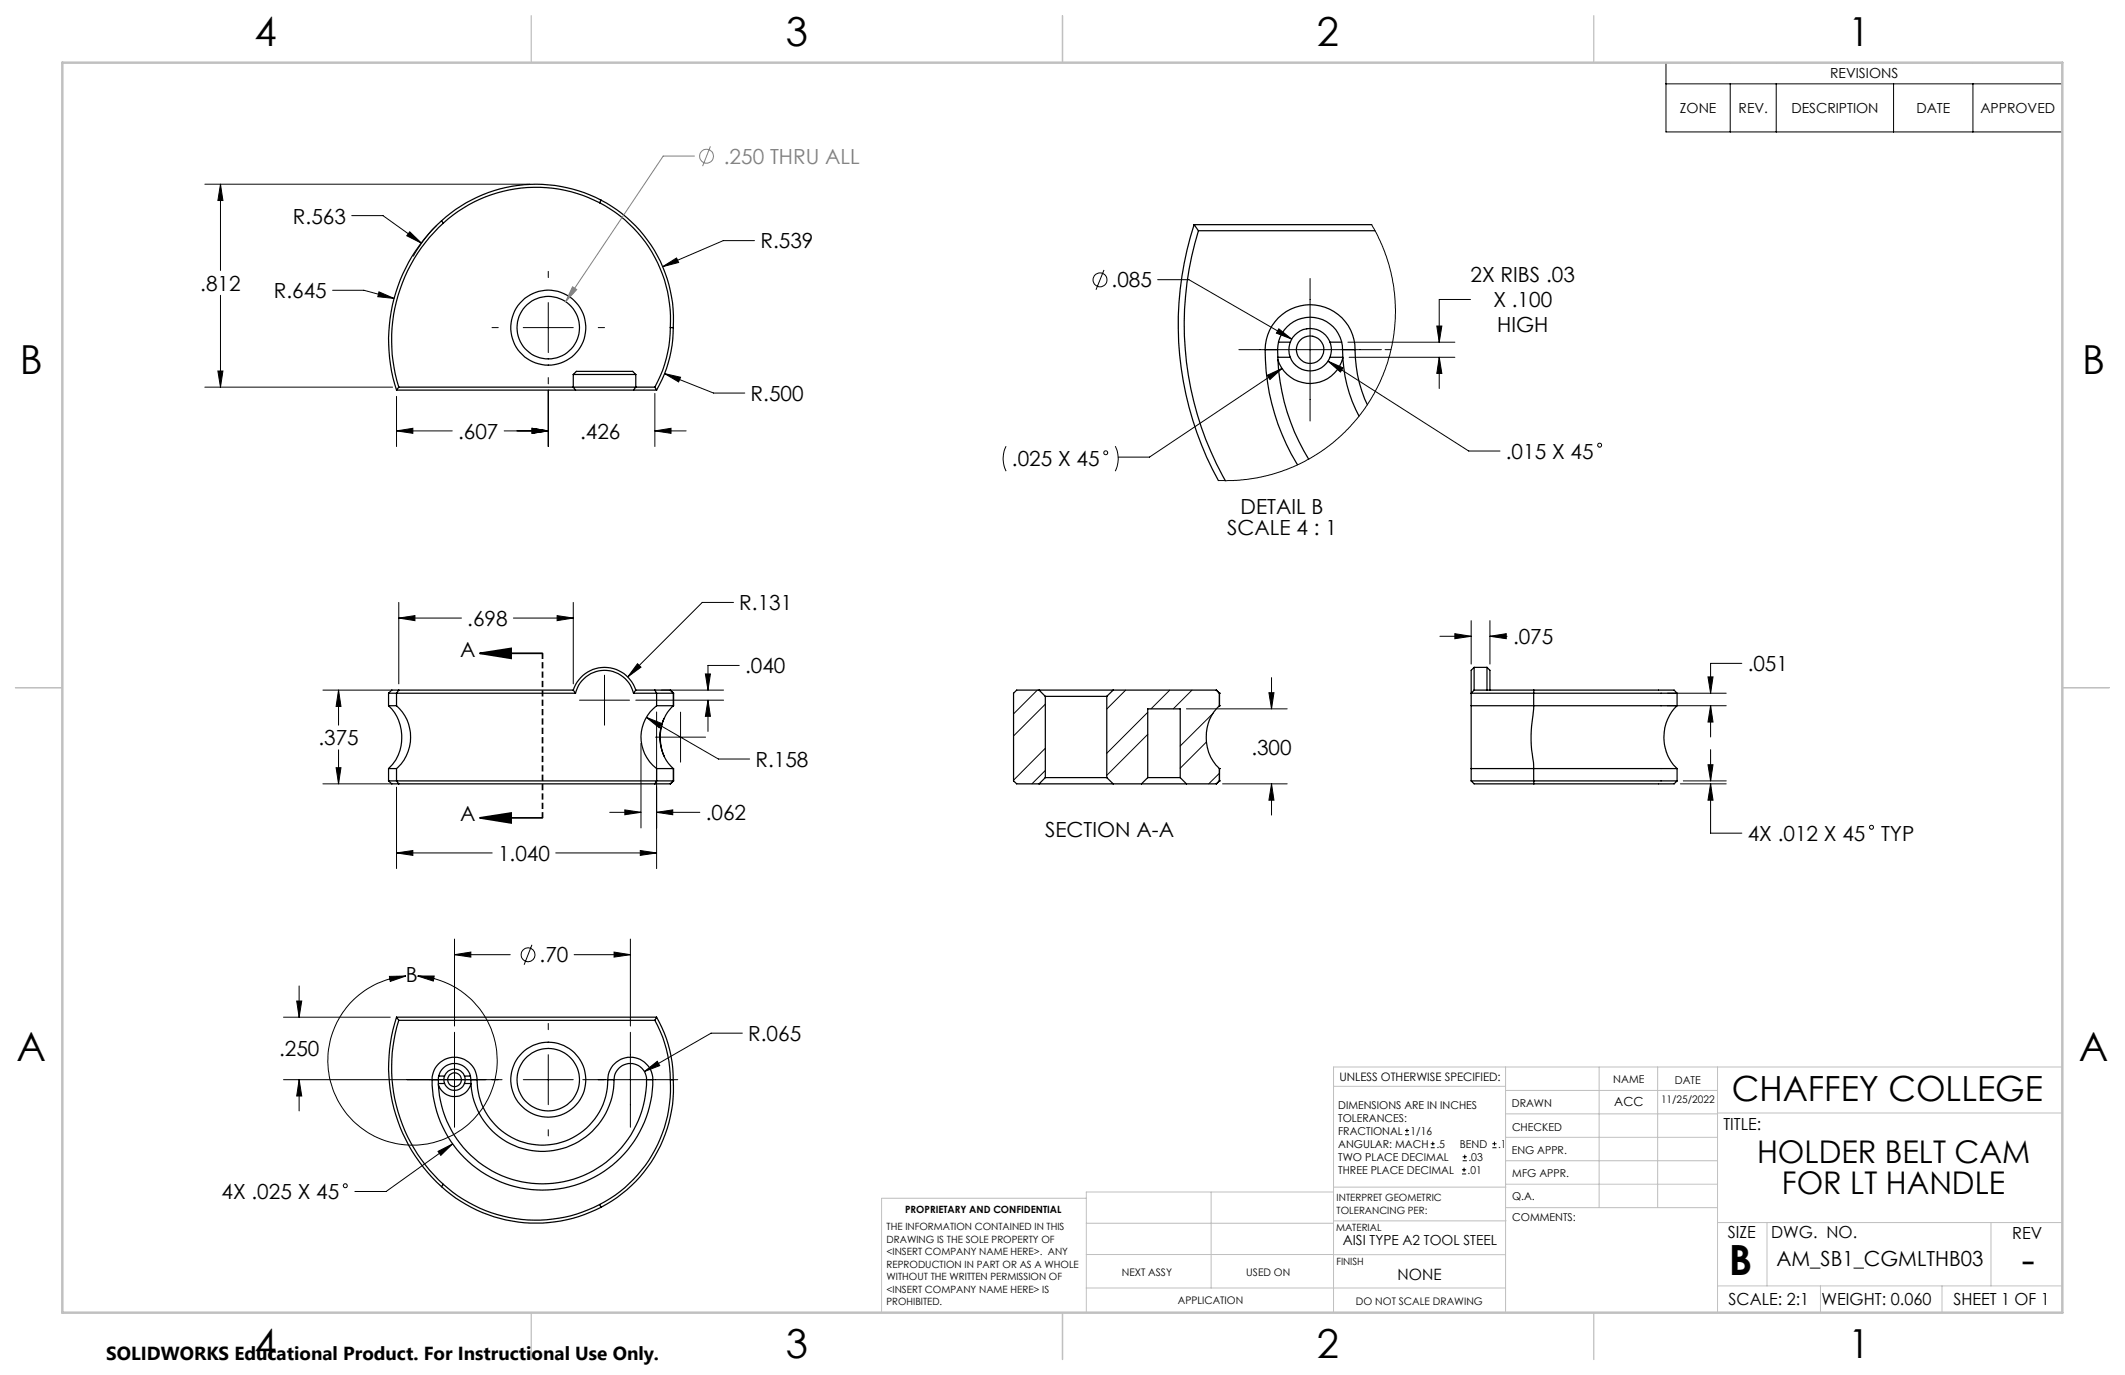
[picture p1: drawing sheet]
<svg xmlns="http://www.w3.org/2000/svg" width="432mm" height="279mm" viewBox="0 0 432 279" stroke-linecap="round" stroke-linejoin="round" font-family="sans-serif">
<g fill="none" stroke="#000" stroke-width=".25">
<path d="M89.7 44.9a32.7 32.7 0 0 0-9.1 34.4M89.7 44.9l.4 .4M90.1 45.3a32.1 32.1 0 0 0-9.1 33.4M121.8 41.2a28 28 0 0 0-31.7 4.1M121.8 41.2a26.8 26.8 0 0 1 14.4 25.4M122.1 40.7a28.6 28.6 0 0 0-32.4 4.2M122.1 40.7a27.3 27.3 0 0 1 14.7 25.9M122.1 40.7l-.3 .5M242.6 45.6a65.6 65.6 0 0 0 5 52M242.6 45.6l.9 1.3M242.6 45.6h36.1M243.5 46.9a64.4 64.4 0 0 0 5.5 50.8"/>
<path d="M243.5 46.9h35.9M80.6 79.3h36.3M81 78.7h35.5M81 78.7l-.4 .6M116.5 76.1h12.7M116.5 76.1l.6-.6h11.5l.6 .6M116.5 78.7h12.7M116.5 76.1v2.6M116.5 78.7l.4 .6M116.9 79.3h11.8M128.7 79.3h4.7M129.2 76.1v2.6"/>
<path d="M129.2 78.7l-.5 .6M129.2 78.7h3.9M133.1 78.7l.3 .6M136.2 66.6a25.3 25.3 0 0 1-3.1 12.1M136.2 66.6h.6M136.8 66.6a25.2 25.2 0 0 1-3.4 12.7M257.1 71a44.6 44.6 0 0 0 6.6 23.4M257.1 71a9.1 9.1 0 0 1 9.1-9.1 9.1 9.1 0 0 1 9.1 9.1M257.1 71h2.5M259.6 71a42.1 42.1 0 0 0 6.3 22.3M259.6 71a6.6 6.6 0 0 1 6.6-6.5 6.6 6.6 0 0 1 6.6 6.5M259.6 72.6h2.6"/>
<path d="M259.8 69.5h2.4M270.3 72.6h2.6M270.3 69.5h2.3M272.8 71a28.6 28.6 0 0 0 3.4 13.6M272.8 71h2.5M272.9 72.7a6.9 6.9 0 0 1-6.5 5.2 6.9 6.9 0 0 1-6.8-4.8M275.3 71a26.1 26.1 0 0 0 2.5 11.2M299.5 135.6v4.6M299.5 135.6l-.6 .6v4.7M299.5 135.6h2.7M302.2 135.6v4.6M302.2 135.6l.6 .6v4"/>
<path d="M79 140.9v2.5a8.9 8.9 0 0 1 0 12.8v2.5M79 158.7h1.6M79 140.9h1.6M79 158.7l.6 .6h1.4M79 156.2h1.6M79 143.4h1.6M80.6 143.4a8.6 8.6 0 0 1 0 12.8M80.6 140.9v2.5M80.6 156.2v2.5M80.6 140.9h36.3M80.6 158.7h52.8M80.6 158.7l.4 .6"/>
<path d="M81 140.2h-1.4l-.6 .7M81 159.3h52.1M81 140.2l-.4 .7M81 140.2h35.5M116.5 140.2a6.7 6.7 0 0 1 6.3-4.6 6.7 6.7 0 0 1 6.4 4.6M116.5 140.2l.4 .7M116.9 140.9a6.1 6.1 0 0 1 5.9-4.7 6.1 6.1 0 0 1 5.9 4.7M128.7 140.9h4.7M129.2 140.2l-.5 .7M129.2 140.2h3.9M133.1 140.2h3.1M133.1 159.3h3.1"/>
<path d="M133.1 140.2l.3 .7M133.4 143.4a8 8 0 0 0 0 12.8M133.4 156.2h3.4M133.4 158.7h3.4M133.4 143.4h3.4M133.4 140.9h3.4M133.4 140.9v2.5M133.4 156.2v2.5M133.4 158.7l-.3 .6M134.9 146.1a9.7 9.7 0 0 0 .1 7.6M136.2 140.2l.7 .7M136.2 140.2l.6 .7"/>
<path d="M136.8 143.4a8.9 8.9 0 0 0 0 12.8M136.8 156.2l.1 2.5M136.8 158.7h.1M136.8 140.9h.1M136.8 140.9v2.5M136.8 156.2v2.5M136.8 158.7l-.6 .6M136.9 140.9l-.1 2.5M136.9 158.7l-.7 .6M211.1 159.3h15.1M211.1 140.2h15.1M211.1 140.2h-4.5l-.6 .7v17.8l.6 .6h4.5"/>
<path d="M211.1 140.2l1.3 1.3M212.4 158h12.5M212.4 141.5h12.5M212.4 158l-1.3 1.3M212.4 141.5v16.5M224.9 158l1.3 1.3M224.9 141.5v16.5M226.2 159.3h5.8M226.2 140.2h21l.6 .7M226.2 140.2l-1.3 1.3M232 159.3h9.1M233.2 158h6.6"/>
<path d="M233.2 158v-14h6.6v14M233.2 158l-1.2 1.3M239.8 158l1.3 1.3M241.1 159.3h6.1M247.2 140.2l.6 .7M247.8 156.2h.1M247.8 143.4a8.9 8.9 0 0 0 0 12.8M247.8 143.4h.1M247.8 158.7h.1M247.8 140.9h.1M247.8 158.7l-.6 .6M247.8 140.9v2.5"/>
<path d="M247.8 156.2v2.5M298.9 143.4h12.7M298.9 140.9h12.7M298.9 156.2h12.7M298.9 158.7h12.7M298.9 143.4v12.8M298.9 158.7l.6 .6h12.2M298.9 140.9v2.5M298.9 156.2v2.5M299.5 140.2h12.2M299.5 140.2l-.6 .7M311.6 156.2h29.2"/>
<path d="M311.6 143.4v.6a32.3 32.3 0 0 0 0 11.7v.5M311.6 143.4h29.2M311.6 158.7h29.2M311.6 140.9h29.2M311.6 140.9v2.5M311.6 156.2v2.5M311.6 158.7l.1 .6M311.7 140.2h28.5l.6 .7M311.7 140.2l-.1 .7M340.8 143.4a8.9 8.9 0 0 0 0 12.8M340.8 158.7l-.6 .6h-28.5M340.8 140.9v2.5"/>
<path d="M340.8 156.2v2.5M80.6 206.7a32.7 32.7 0 0 0 9.1 34.4M80.6 206.7l.4 .6M80.6 206.7h52.8M81 207.3a32.2 32.2 0 0 0 9.1 33.4M81 207.3h52.1M87.8 219.4a22.4 22.4 0 0 0 22.4 22.4 22.4 22.4 0 0 0 22.4-22.4M87.8 219.4a4.6 4.6 0 0 1 4.6-4.6 4.6 4.6 0 0 1 4.5 4.6M87.8 219.4h1.3M89.1 219.4a21.1 21.1 0 0 0 21.1 21.2 21.1 21.1 0 0 0 21.2-21.2M89.1 219.4a3.3 3.3 0 0 1 3.3-3.3 3.3 3.3 0 0 1 3.3 3.3M89.1 218.7h1.2"/>
<path d="M94.4 218.7h1.2M95.7 219.4a14.6 14.6 0 0 0 14.5 14.6 14.6 14.6 0 0 0 14.6-14.6M95.7 219.4h1.2M96.9 219.4a13.3 13.3 0 0 0 13.3 13.3 13.3 13.3 0 0 0 13.3-13.3M123.5 219.4a4.6 4.6 0 0 1 4.6-4.6 4.6 4.6 0 0 1 4.5 4.6M123.5 219.4h1.3M124.8 219.4a3.3 3.3 0 0 1 3.3-3.3 3.3 3.3 0 0 1 3.3 3.3M131.4 219.4h1.2M133.1 207.3a25.1 25.1 0 0 1 3.1 12.1M133.4 206.7a25.4 25.4 0 0 1 3.4 12.7M133.4 206.7l-.3 .6M136.2 219.4a26.8 26.8 0 0 1-14.4 25.4"/>
<path d="M136.8 219.4a27.5 27.5 0 0 1-14.7 25.9M136.8 219.4h-.6M89.1 220.2h1.2M94.4 220.2h1.3M95.7 220.2a3.4 3.4 0 0 1-3.3 2.6 3.4 3.4 0 0 1-3.3-2.4M89.7 241.1a28.6 28.6 0 0 0 32.4 4.2M90.1 240.7a28 28 0 0 0 31.7 4.1M90.1 240.7l-.4 .4M121.8 244.8l.3 .5"/>
<circle cx="111.4" cy="66.6" r="7.6"/>
<circle cx="111.4" cy="66.6" r="6.3"/>
<circle cx="266.2" cy="71.1" r="4.3"/>
<circle cx="266.2" cy="71.1" r="2.78"/>
<circle cx="92.4" cy="219.4" r="2.16"/>
<circle cx="92.4" cy="219.4" r="1.39"/>
<circle cx="111.4" cy="219.4" r="7.6"/>
<circle cx="111.4" cy="219.4" r="6.3"/>
</g>
<g fill="none" stroke="#000" stroke-width=".2">
<path d="M338.5 12.7h80.6v14.1h-80.6zM338.5 17h80.6M351.6 17v9.8M360.9 17v9.8M384.8 17v9.8M400.9 17v9.8M41.6 37.4h66.1M44.8 37.4l.5 3.3h-1zM44.8 37.4v17.6M67.6 59h6.3l6.2 1.6M71.5 43.8h6.3l7.9 5.6M77 59.3l3.1 1.3-3.3-.3z"/>
<path d="M83.3 47.1l2.4 2.3-3-1.5zM88.8 45.8a27.7 27.7 0 0 0-4.8 6.3M111.4 55.1v1.3M134.7 54.2l2.8-1.8 .4 .9zM153.3 48.9h-6.3l-12.3 5.3M224.3 54.9l-1.6 4M235.2 56.8h6.4l20.9 12.1M266.2 56.6v28.9M278.7 45.6l2.1 4.2 1.5 4.2 .9 4.6 .4 5.1-.2 3-.3 2.3-1.1 4.4-1.5 4.1-1.9 3.6-1.3 2-1.7 2.1-3 3.3-3.5 2.8-4 2.4-4.6 2-4.3 1.2-4.4 .7h-4.2M41.6 78.7h38.2M44.3 75.4h1l-.5 3.3zM44.8 60v18.7"/>
<path d="M100 66.6h1.2M106.3 66.6h10.2M111.4 61.5v10.1M111.4 76.7v1.3M111.4 79.3v11.4M121.6 66.6h1.2M133.1 79.9v10.8M135 75.9l3.3 .8-.4 .9zM135 75.9l10 4h6.3M251.7 71h29M257.5 76.3l3-1.4-2.4 2.2zM259.9 66.8l2.6 2.1-3.1-1.2z"/>
<path d="M260.5 74.9l-26.9 18h-6.4M269.8 73.4l3.1 1.4-.5 .8zM269.8 73.4l28.6 18.3h6.4M273.9 69.5h21.7M274.1 72.6h21.5M281.4 71h1.2M292 66.3h1l-.5 3.2zM292.5 72.6l.5 3.3h-1zM292.5 72.6v6.4M298.8 60.9h-6.3v8.6M80.6 87.6l3.3-.6v1.1zM80.6 80.5v10.2"/>
<path d="M80.6 87.6h11.3M102.4 87.6h9M108.1 87l3.3 .6-3.3 .5zM133.1 87.6l3.2-.6v1.1zM133.1 87.6h6.3M204.4 90.7a5.7 5.7 0 0 0 0 5M226.6 90.7a5.7 5.7 0 0 1 0 5M81 125.6l3.3-.5v1zM81 122.4v16.6M81 125.6h12.8M104.3 125.6h12.2M113.2 125.1l3.3 .5-3.3 .5z"/>
<path d="M116.5 122.4v16.6M122.8 137.2v10.2M129.5 134.9l.7 .7-2.6 1.9zM143.3 136.9h1.1l-.5 3.3zM149 122.4h-6.3l-15.1 15.1M150.2 135.2h-6.3v5M258.4 137.7v6.3M292.6 129.3h6.3M295.6 128.8l3.3 .5-3.3 .5zM298.9 126.1v8.8M302.8 129.3l3.3-.5v1zM302.8 126.1v8.8"/>
<path d="M302.8 129.3h3.4M347.1 137.5h1l-.5 3.4zM353.9 134.8h-6.3v6.1M65.6 140.2h14.2M65.6 159.3h14.2M68.3 156h1l-.5 3.3zM68.8 140.2l.5 3.3h-1zM68.8 140.2v7.2M68.8 152.4v6.9M80.6 159.9v16.6M117.8 142.3h10.1M129.2 142.3h17.8"/>
<path d="M130.2 151.1v17.1M131.3 145.8l3.1 1.2-.5 .9zM131.3 145.8l14.7 8.4h6.3M133.2 149.8h10.2M133.4 144.7v31.8M134.3 140.2h12.7M138.3 144.7v10.2M143.9 142.3l.5 3.3h-1.1zM143.9 142.3v6.3M210.8 140.2l-4.8 4.9M212.4 156.6l-2.7 2.7M212.4 152l-6.4 6.5"/>
<path d="M212.4 143.1l-6.4 6.4M228.7 140.2l-3.8 3.9M233.2 144.7l-8.3 8.4M233.2 149.2l-8.3 8.4M237.7 140.2l-3.8 3.8M241.1 144h20.4M242.2 140.2l-3.8 3.8M245.1 150.8l-5.3 5.3M246.6 144.9l-6.8 6.7M247.8 157.1l-2.2 2.2M248.4 159.3h13.1M257.8 140.8h1.1l-.5 3.2z"/>
<path d="M258.4 159.3l.5 3.3h-1.1zM258.4 159.3v6.3M338.8 140.9h12M338.8 143.4h12M341.5 159.3h9.3M342.1 158.7h8.7M347.1 155.4h1l-.5 3.3zM347.6 143.4l.5 3.3h-1zM347.6 159.3l.5 3.3h-1zM347.6 143.4v6.4M347.6 152.3v6.4M347.6 159.3v10h6.3"/>
<path d="M80.6 173.3l3.3-.5v1zM80.6 173.3h19.4M112.9 173.3h20.5M123.9 165.1h6.3M127 164.6l3.2 .5-3.2 .5zM130.1 172.8l3.3 .5-3.3 .5zM133.4 165.1l3.3-.5v1zM133.4 165.1h8.8M79.1 198.4l3.4-.1-3.2 1.1zM82.5 198.3a17.2 17.2 0 0 0-13.5 26.1 17.2 17.2 0 0 0 29.3 .3 17.2 17.2 0 0 0-12.8-26.3l-.6-.1M84.9 198.3h3.3l-.1 1.1zM92.4 194l3.3-.5v1z"/>
<path d="M92.4 190.8v17.7M92.4 194h11.3M108.1 192l-1.6 4M116.7 194h11.4M124.8 193.5l3.3 .5-3.3 .5zM128.1 190.8v17.7M57.6 206.7h21.7M57.6 219.4h44.4M60.3 203.4h1l-.5 3.3zM60.8 219.4l.5 3.3h-1zM60.8 200.3v6.4M60.8 219.4v6.3"/>
<path d="M92.4 209.8v19.3M106.3 219.4h10.2M111.4 208v1.2M111.4 214.3v10.2M118.4 219.4h19.3M128.1 209.8v19.3M131 217.7l2.6-2 .5 .8zM150.8 209.9h-6.3l-13.5 7.8M89 234l3-1.6-2.4 2.4zM92 232.4l-13.5 9.7h-6.4M111.4 229.6v1.2M285.5 230.6h.8"/>
<path d="M285.5 229.7h.8M285.9 229.3v.9M290.7 233.2h.8M290.7 232.4h.8M291.1 232v.8M297.1 238.5h.8M297.1 237.7h.8M297.2 235.9h.9M297.2 235.1h.9M297.5 237.3v.8M297.6 234.6v.9M303.2 233.2h.9"/>
<path d="M303.2 232.4h.9M303.7 232v.8"/>
<circle cx="223.5" cy="56.9" r="1.41"/>
<circle cx="224.7" cy="92" r=".41"/>
<circle cx="325" cy="90.5" r=".39"/>
<circle cx="380.3" cy="168.1" r=".39"/>
<circle cx="107.3" cy="194" r="1.41"/>
<circle cx="70.2" cy="240.9" r=".41"/>
</g>
<g fill="none" stroke="#808080" stroke-width=".2">
<path d="M141.1 31.7h-6.3l-19.9 29.6M144.4 29.7l-1.6 4.1M116.3 58.3l.9 .5-2.3 2.5z"/>
<circle cx="143.6" cy="31.7" r="1.42"/>
</g>
<path d="M97.5 132.8h12.7M97.5 132.8l6.4-1v2zM97.5 166.2h12.7M97.5 166.2l6.4-1v2z" fill="none" stroke="#000" stroke-width=".35"/>
<path d="M110.2 132.7v33.5" fill="none" stroke="#000" stroke-width=".35" stroke-dasharray="1.3 .6" stroke-dashoffset=".1" stroke-linecap="butt"/>
<g fill="none" stroke="#c0c0c0" stroke-width=".2">
<path d="M305.9 216.8v49.9M324.9 216.8v28.6M336.8 216.8v28.6M349 216.8v49.9M419.1 216.8h-148.1v49.9M271 220.7h34.9M305.9 231.1h43.1M305.9 226.3h43.1M305.9 221.6h43.1M305.9 235.9h43.1M349 226.2h70.1M220.7 248.6h50.3"/>
<path d="M220.7 254.9h50.3M220.7 243.5h-41.6v23.2M246.1 242.2v19.5M271 255h34.9M271 248.1h35M271 242.2h-50.3v24.5M271 241.2h35M305.9 240.6h43.1M306 245.4h43M349 248.4h70.1M359.1 248.4v12.9M404.6 248.4v12.9"/>
<path d="M220.7 261.7h85.2M349 261.3h70.1M369.9 261.3v5.4M394.6 261.3v5.4"/>
</g>
<path d="M108 3.2v9.5M215.9 3.2v9.5M323.8 3.2v9.5M3.1 139.7h9.6M419.1 139.7h9.5M108 266.7v9.6M215.9 266.7v9.6M323.8 266.7v9.6" fill="none" stroke="#c0c0c0" stroke-width=".25"/>
<path d="M12.7 12.7h406.4v254h-406.4z" fill="none" stroke="#c0c0c0" stroke-width=".5"/>
<g fill="#000">
<path d="M97.5 132.8l6.4-1v2zM97.5 166.2l6.4-1v2z"/>
<path d="M80.6 173.3l3.3-.5v1zM130.1 172.8l3.3 .5-3.3 .5zM81 125.6l3.3-.5v1zM113.2 125.1l3.3 .5-3.3 .5zM131.3 145.8l2.6 2.1 .5-.9zM68.8 140.2l.5 3.3h-1zM68.3 156h1l-.5 3.3zM129.5 134.9l-1.9 2.6 2.6-1.9zM143.3 136.9h1.1l-.5 3.3zM143.9 142.3l.5 3.3h-1.1zM133.4 165.1l3.3-.5v1zM127 164.6l3.2 .5-3.2 .5zM108.1 87l3.3 .6-3.3 .5zM80.6 87.6l3.3-.6v1.1zM135 75.9l2.9 1.7 .4-.9zM134.7 54.2l3.2-.9-.4-.9zM83.3 47.1l-.6 .8 3 1.5zM77 59.3l-.2 1 3.3 .3zM108.1 87l3.3 .6-3.3 .5zM133.1 87.6l3.2-.6v1.1zM44.8 37.4l.5 3.3h-1zM44.3 75.4h1l-.5 3.3zM131 217.7l3.1-1.2-.5-.8zM60.3 203.4h1l-.5 3.3zM60.8 219.4l.5 3.3h-1zM92.4 194l3.3-.5v1zM124.8 193.5l3.3 .5-3.3 .5zM89 234l.6 .8 2.4-2.4zM79.1 198.4l3.4-.1-3.2 1.1zM84.9 198.3h3.3l-.1 1.1zM295.6 128.8l3.3 .5-3.3 .5zM302.8 129.3l3.3-.5v1zM347.1 137.5h1l-.5 3.4zM347.6 143.4l.5 3.3h-1zM347.6 159.3l.5 3.3h-1zM347.1 155.4h1l-.5 3.3zM258.4 159.3l.5 3.3h-1.1zM257.8 140.8h1.1l-.5 3.2zM292 66.3h1l-.5 3.2zM292.5 72.6l.5 3.3h-1zM259.9 66.8l-.5 .9 3.1 1.2zM269.8 73.4l2.6 2.2 .5-.8zM257.5 76.3l.6 .8 2.4-2.2z"/>
</g>
<path d="M116.3 58.3l.9 .5-2.3 2.5z" fill="#808080"/>
<g font-size="8.5">
<text x="351.3" y="259">B</text>
<text x="410.8" y="258.9">-</text>
</g>
<g font-size="8.1">
<text x="51.7" y="9.3">4</text>
<text x="159.7" y="9.3">3</text>
<text x="267.6" y="9.3">2</text>
<text x="375.6" y="9.3">1</text>
<text x="4" y="76">B</text>
<text x="423.1" y="76">B</text>
<text x="3.3" y="215.7">A</text>
<text x="422.4" y="215.7">A</text>
<text x="51.7" y="276">4</text>
<text x="159.7" y="276">3</text>
<text x="267.6" y="276">2</text>
<text x="375.6" y="276">1</text>
</g>
<text font-size="7.1" x="351.9" y="223.8">CHAFFEY COLLEGE</text>
<g font-size="6.3">
<text x="357" y="236.4">HOLDER BELT CAM</text>
<text x="362.1" y="242.7">FOR LT HANDLE</text>
</g>
<text font-size="4.2" fill="#808080" x="147.1" y="33.3">.250 THRU ALL</text>
<g font-size="4.2">
<text x="59.5" y="45.4">R.563</text>
<text x="154.5" y="50.5">R.539</text>
<text x="40.7" y="59.1">.812</text>
<text x="225.9" y="58.4">.085</text>
<text x="298.8" y="57.4">2X RIBS .03</text>
<text x="55.6" y="60.6">R.645</text>
<text x="303.5" y="62.4">X .100</text>
<text x="304.2" y="67.5">HIGH</text>
<text x="152.5" y="81.5">R.500</text>
<text x="93.1" y="89.1">.607</text>
<text x="117.9" y="89.1">.426</text>
<text x="205.6" y="94.8">.025 X 45</text>
<text x="306" y="93.2">.015 X 45</text>
<text x="252.1" y="104.4">DETAIL B</text>
<text x="249.4" y="108.6">SCALE 4 : 1</text>
<text x="150.2" y="124">R.131</text>
<text x="94.9" y="127.2">.698</text>
<text x="307.4" y="130.9">.075</text>
<text x="93.5" y="133.4">A</text>
<text x="151.4" y="136.8">.040</text>
<text x="355.1" y="136.4">.051</text>
<text x="64.7" y="151.4">.375</text>
<text x="153.5" y="155.8">R.158</text>
<text x="254.3" y="153.4">.300</text>
<text x="93.5" y="166.9">A</text>
<text x="143.4" y="166.6">.062</text>
<text x="212.4" y="170.1">SECTION A-A</text>
<text x="355.1" y="170.9">4X .012 X 45</text>
<text x="382.2" y="170.9">TYP</text>
<text x="101.2" y="174.9">1.040</text>
<text x="109.6" y="195.5">.70</text>
<text x="82.5" y="199.5">B</text>
<text x="56.7" y="214.7">.250</text>
<text x="152" y="211.5">R.065</text>
<text x="45" y="243.7">4X .025 X 45</text>
<text x="361" y="257.2">AM_SB1_CGMLTHB03</text>
</g>
<text font-size="3.8" x="21.6" y="276.3">SOLIDWORKS Educational Product. For Instructional Use Only.</text>
<g font-size="3.4">
<text x="350.2" y="229.5">TITLE:</text>
<text x="351.1" y="251.6">SIZE</text>
<text x="359.9" y="251.6">DWG. NO.</text>
<text x="408.9" y="251.7">REV</text>
<text x="351.2" y="265.2">SCALE: 2:1</text>
<text x="370.1" y="265.3">WEIGHT: 0.060</text>
<text x="396.9" y="265.2">SHEET 1 OF 1</text>
</g>
<text font-size="3.2" x="284" y="260.1">NONE</text>
<g font-size="2.8">
<text x="371.9" y="15.9">REVISIONS</text>
<text x="341.4" y="23">ZONE</text>
<text x="353.3" y="23">REV.</text>
<text x="364" y="23">DESCRIPTION</text>
<text x="389.4" y="23">DATE</text>
<text x="402.4" y="23">APPROVED</text>
<text x="272.8" y="253">AISI TYPE A2 TOOL STEEL</text>
</g>
<text font-size="2.5" x="328" y="224.8">ACC</text>
<text font-size="2.4" x="272.2" y="219.7">UNLESS OTHERWISE SPECIFIED:</text>
<g font-size="2.2">
<text x="327.8" y="220.1">NAME</text>
<text x="340.3" y="220.2">DATE</text>
<text x="271.9" y="225.3">DIMENSIONS ARE IN INCHES</text>
<text x="271.9" y="227.9">TOLERANCES:</text>
<text x="307.2" y="224.9">DRAWN</text>
<text x="271.9" y="230.6">FRACTIONAL</text>
<text x="271.9" y="233.2">ANGULAR: MACH</text>
<text x="286.6" y="230.6">1/16</text>
<text x="291.9" y="233.2">.5</text>
<text x="296.6" y="233.2">BEND</text>
<text x="304.4" y="233.2">.1</text>
<text x="307.3" y="229.8">CHECKED</text>
<text x="271.9" y="238.5">THREE PLACE DECIMAL</text>
<text x="271.9" y="235.9">TWO PLACE DECIMAL</text>
<text x="298.2" y="238.5">.01</text>
<text x="298.4" y="235.9">.03</text>
<text x="307.2" y="234.5">ENG APPR.</text>
<text x="307.3" y="239.2">MFG APPR.</text>
<text x="307.3" y="243.9">Q.A.</text>
<text x="307.3" y="248.1">COMMENTS:</text>
</g>
<g font-size="2.1">
<text x="337.5" y="224.2">11/25/2022</text>
<text x="227.9" y="259.2">NEXT ASSY</text>
<text x="253.3" y="259.2">USED ON</text>
<text x="239.3" y="265">APPLICATION</text>
<text x="275.5" y="265.1">DO NOT SCALE DRAWING</text>
</g>
<g font-size="2">
<text x="271.6" y="244.1">INTERPRET GEOMETRIC</text>
<text x="180.2" y="250">THE INFORMATION CONTAINED IN THIS</text>
<text x="183.9" y="246.4">PROPRIETARY AND CONFIDENTIAL</text>
<text x="271.5" y="250.2">MATERIAL</text>
<text x="271.6" y="246.6">TOLERANCING PER:</text>
<text x="180.2" y="252.5">DRAWING IS THE SOLE PROPERTY OF</text>
<text x="180.2" y="255.1">&lt;INSERT COMPANY NAME HERE&gt;. ANY</text>
<text x="180.2" y="257.6">REPRODUCTION IN PART OR AS A WHOLE</text>
<text x="271.5" y="257">FINISH</text>
<text x="180.2" y="260.1">WITHOUT THE WRITTEN PERMISSION OF</text>
<text x="180.2" y="262.6">&lt;INSERT COMPANY NAME HERE&gt; IS</text>
<text x="180.2" y="265.2">PROHIBITED.</text>
</g>
</svg>
